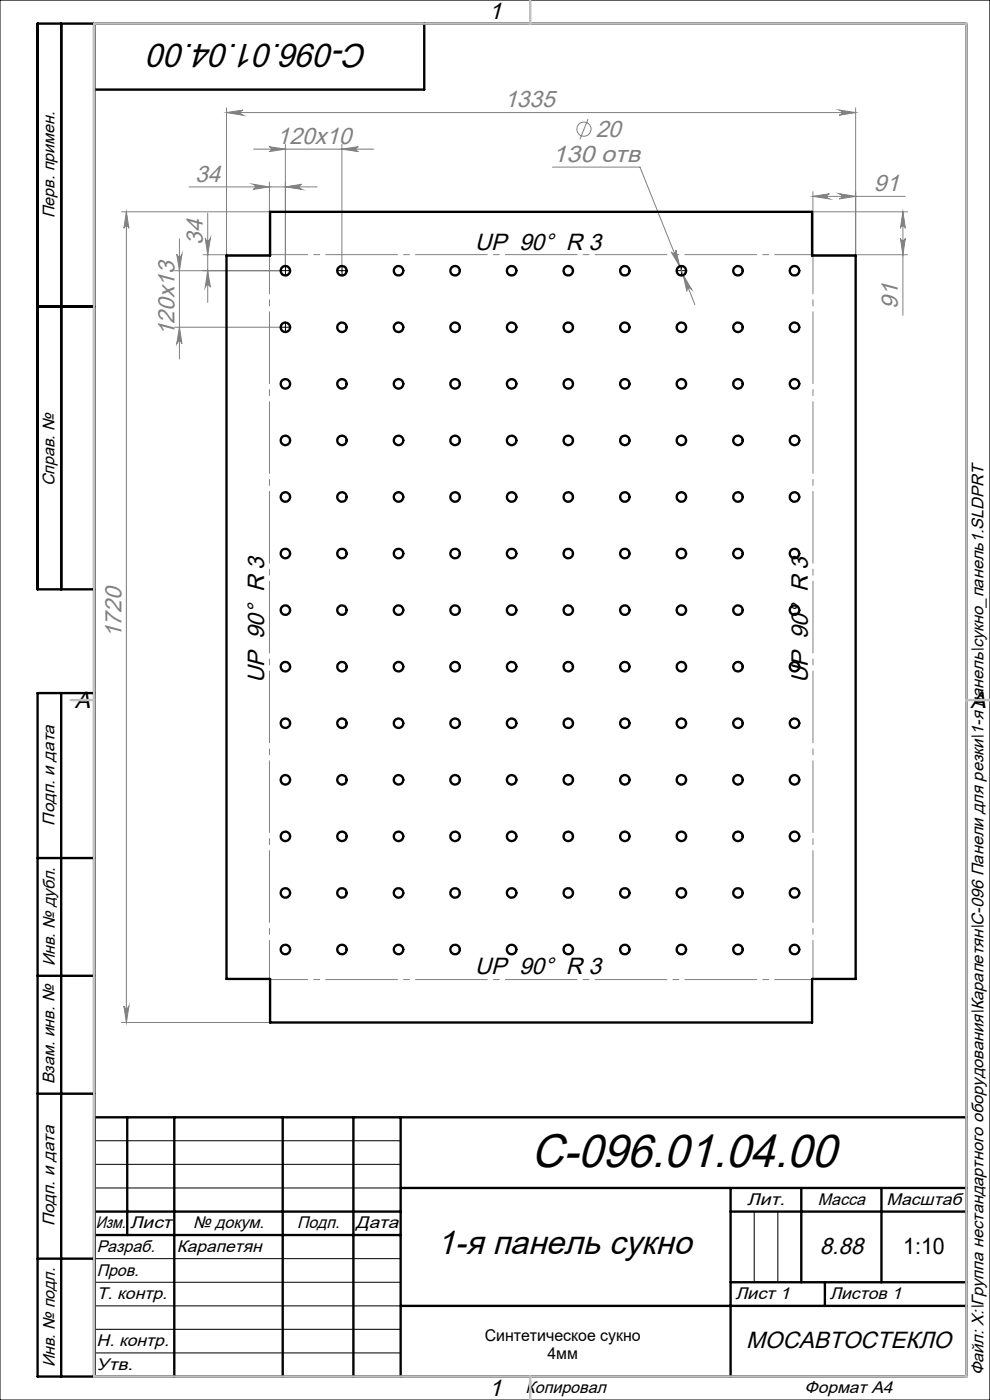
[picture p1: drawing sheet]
<svg xmlns="http://www.w3.org/2000/svg" width="210mm" height="297mm" viewBox="0 0 210 297" stroke-linecap="round" stroke-linejoin="round" font-family="sans-serif">
<g fill="none" stroke="#808080" stroke-width=".21">
<path d="M40.1 39.6h27.2M48 22.9v31.3M48 23.9h133.5M48 23.9l3.5-.5a.55 .55 0 0 0-.5 .5 .55 .55 0 0 0 .5 .5zM53.7 39.1l3.5 .5-3.5 .6a.55 .55 0 0 0 .5-.6 .55 .55 0 0 0-.5-.5zM53.8 31.6h25.5M57 31.1l3.5 .5-3.5 .6a.53 .53 0 0 0 .5-.6 .53 .53 0 0 0-.5-.5zM57.1 38.6v15.6M60.5 39.6l3.5-.5a.55 .55 0 0 0-.5 .5 .55 .55 0 0 0 .5 .6zM60.5 30.7v25.6M72.5 31.6l3.5-.5a.53 .53 0 0 0-.5 .5 .53 .53 0 0 0 .5 .6zM72.5 30.7v25.6"/>
<path d="M117.2 35.5h18.5l11.7 29.1M124.7 25.3l-1.7 4.3M178 23.4l3.5 .5-3.5 .5a.55 .55 0 0 0 .5-.5 .55 .55 0 0 0-.5-.5zM181.5 22.9v31.3M25.8 44.9h31.5M26.8 44.9v172M26.8 44.9l.5 3.5a.53 .53 0 0 0-.5-.5 .53 .53 0 0 0-.5 .5zM37 57.4h22.4M37.5 53.9a.55 .55 0 0 0 .5 .5 .55 .55 0 0 0 .6-.5l-.5 3.5zM38.1 50.7v25.5M43.1 54h14.2M43.5 50.5a.55 .55 0 0 0 .6 .6 .55 .55 0 0 0 .5-.6l-.5 3.5z"/>
<path d="M44.1 45.2v19M44.1 57.4l.5 3.5a.55 .55 0 0 0-.5-.5 .55 .55 0 0 0-.6 .5zM142.4 53.4a.53 .53 0 0 0 .7 .3 .53 .53 0 0 0 .3-.6l.8 3.4zM144.9 58.3l1.8 3.1a.55 .55 0 0 0-.7-.3 .55 .55 0 0 0-.3 .7zM172.3 54h20.2M172.3 44.9h20.2M172.4 40.6v13.6M172.4 41.7h19.6M172.4 41.7l3.5-.6a.55 .55 0 0 0-.5 .5 .55 .55 0 0 0 .5 .6zM178 41.1l3.5 .6-3.5 .5a.55 .55 0 0 0 .5-.6 .55 .55 0 0 0-.5-.5zM191 50.5a.53 .53 0 0 0 .5 .6 .53 .53 0 0 0 .6-.6l-.6 3.5zM191.5 44.9v22"/>
<path d="M191.5 44.9l.6 3.5a.53 .53 0 0 0-.6-.5 .53 .53 0 0 0-.5 .5zM37 69.4h22.4M38.1 69.4l.5 3.5a.55 .55 0 0 0-.6-.5 .55 .55 0 0 0-.5 .5zM25.8 216.9h31.5M26.3 213.4a.53 .53 0 0 0 .5 .5 .53 .53 0 0 0 .5-.5l-.5 3.5z"/>
<circle cx="123.9" cy="27.4" r="1.51"/>
</g>
<g fill="none" stroke="#000" stroke-width=".21" stroke-dasharray="15.2 1.3 1.3 1.3">
<path d="M60.4 57.4h-.9M60.6 57.2v-.9M60.6 57.6v.9M60.8 57.4h.9M72.4 57.4h-.9M72.6 57.2v-.9M72.6 57.6v.9M72.8 57.4h.9M144.4 57.4h-.9M144.6 57.2v-.9M144.6 57.6v.9M144.8 57.4h.9"/>
<path d="M60.4 69.4h-.9M60.6 69.2v-.9M60.6 69.6v.9M60.8 69.4h.9"/>
</g>
<g fill="none" stroke="#000" stroke-width=".21">
<path d="M0 0h210v297h-210zM60.4 57.4h.2M60.5 57.3v.2M72.4 57.4h.2M72.5 57.3v.2M144.4 57.4h.2M144.5 57.3v.2M60.4 69.4h.2M60.5 69.3v.2M20 242h65M20 247h65M20 252h65"/>
<path d="M160 257v15M165 257v15M20 267h65M20 272h65M20 277h65M20 282h65M20 287h65"/>
</g>
<g fill="none" stroke="#000" stroke-width=".5">
<path d="M13 5v120M20 5v287M90 5v14h-70M8 65h12M20 125h-12v-120h197v287h-197v-145h12M13 147v145M8 182h12M8 207h12M8 232h12M20 237h185M27 237v25M37 237v55"/>
<path d="M60 237v55M75 237v55M85 237v55M20 257h65M85 252h120M155 252v40M155 257h50M170 252v20M187 252v20M8 267h12M20 262h65M85 277h120"/>
<path d="M155 272h50M175 272v5"/>
</g>
<path d="M172.4 54.2v153.4M57.2 207.6v-153.4" fill="none" stroke="#808080" stroke-width=".21" stroke-dasharray="15.2 1.3 1.3 1.3" stroke-dashoffset="7.1"/>
<path d="M57.3 54h115M172.3 207.8h-115" fill="none" stroke="#808080" stroke-width=".21" stroke-dasharray="15.2 1.3 1.3 1.3" stroke-dashoffset="7.3"/>
<path d="M20 5h185v287h-185zM112.5 0v5M15 148.5h5M205 148.5h5M112.5 292v5" fill="none" stroke="#c0c0c0" stroke-width=".5"/>
<g fill="#808080">
<path d="M57 31.1l3.5 .5-3.5 .6a.53 .53 0 0 0 .5-.6 .53 .53 0 0 0-.5-.5zM72.5 31.6l3.5-.5a.53 .53 0 0 0-.5 .5 .53 .53 0 0 0 .5 .6zM144.9 58.3l.8 3.5a.55 .55 0 0 1 .3-.7 .55 .55 0 0 1 .7 .3zM142.4 53.4l1.8 3.1-.8-3.4a.53 .53 0 0 1-.3 .6 .53 .53 0 0 1-.7-.3z"/>
<path d="M48 23.9l3.5-.5a.55 .55 0 0 0-.5 .5 .55 .55 0 0 0 .5 .5zM178 23.4l3.5 .5-3.5 .5a.55 .55 0 0 0 .5-.5 .55 .55 0 0 0-.5-.5zM172.4 41.7l3.5-.6a.55 .55 0 0 0-.5 .5 .55 .55 0 0 0 .5 .6zM178 41.1l3.5 .6-3.5 .5a.55 .55 0 0 0 .5-.6 .55 .55 0 0 0-.5-.5z"/>
<path d="M53.7 39.1l3.5 .5-3.5 .6a.55 .55 0 0 0 .5-.6 .55 .55 0 0 0-.5-.5zM60.5 39.6l3.5-.5a.55 .55 0 0 0-.5 .5 .55 .55 0 0 0 .5 .6z"/>
<path d="M191 50.5a.53 .53 0 0 0 .5 .6 .53 .53 0 0 0 .6-.6l-.6 3.5zM191.5 44.9l.6 3.5a.53 .53 0 0 0-.6-.5 .53 .53 0 0 0-.5 .5z"/>
<path d="M37.5 53.9a.55 .55 0 0 0 .5 .5 .55 .55 0 0 0 .6-.5l-.5 3.5zM38.1 69.4l.5 3.5a.55 .55 0 0 0-.6-.5 .55 .55 0 0 0-.5 .5zM43.5 50.5a.55 .55 0 0 0 .6 .6 .55 .55 0 0 0 .5-.6l-.5 3.5zM44.1 57.4l.5 3.5a.55 .55 0 0 0-.5-.5 .55 .55 0 0 0-.6 .5zM26.8 44.9l.5 3.5a.53 .53 0 0 0-.5-.5 .53 .53 0 0 0-.5 .5zM26.3 213.4a.53 .53 0 0 0 .5 .5 .53 .53 0 0 0 .5-.5l-.5 3.5z"/>
</g>
<g fill="none" stroke="#000" stroke-width=".5">
<path d="M57.3 44.9h115v9.3h9.2v153.5h-9.2v9.2h-115v-9.2h-9.3v-153.5h9.3z"/>
<circle cx="60.5" cy="57.4" r=".99"/>
<circle cx="72.5" cy="57.4" r=".99"/>
<circle cx="84.5" cy="57.4" r="1"/>
<circle cx="96.5" cy="57.4" r="1"/>
<circle cx="108.5" cy="57.4" r="1"/>
<circle cx="120.5" cy="57.4" r=".99"/>
<circle cx="132.5" cy="57.4" r=".99"/>
<circle cx="144.5" cy="57.4" r=".99"/>
<circle cx="156.5" cy="57.4" r="1"/>
<circle cx="168.5" cy="57.4" r="1"/>
<circle cx="60.5" cy="69.4" r=".99"/>
<circle cx="72.5" cy="69.4" r=".99"/>
<circle cx="84.5" cy="69.4" r="1"/>
<circle cx="96.5" cy="69.4" r="1"/>
<circle cx="108.5" cy="69.4" r="1"/>
<circle cx="120.5" cy="69.4" r=".99"/>
<circle cx="132.5" cy="69.4" r=".99"/>
<circle cx="144.5" cy="69.4" r=".99"/>
<circle cx="156.5" cy="69.4" r="1"/>
<circle cx="168.5" cy="69.4" r="1"/>
<circle cx="60.5" cy="81.4" r=".99"/>
<circle cx="60.5" cy="93.4" r=".99"/>
<circle cx="72.5" cy="81.4" r=".99"/>
<circle cx="72.5" cy="93.4" r=".99"/>
<circle cx="84.5" cy="81.4" r="1"/>
<circle cx="84.5" cy="93.4" r="1"/>
<circle cx="96.5" cy="81.4" r="1"/>
<circle cx="96.5" cy="93.4" r="1"/>
<circle cx="108.5" cy="81.4" r="1"/>
<circle cx="108.5" cy="93.4" r="1"/>
<circle cx="120.5" cy="81.4" r=".99"/>
<circle cx="120.5" cy="93.4" r=".99"/>
<circle cx="132.5" cy="81.4" r=".99"/>
<circle cx="132.5" cy="93.4" r=".99"/>
<circle cx="144.5" cy="81.4" r=".99"/>
<circle cx="144.5" cy="93.4" r=".99"/>
<circle cx="156.5" cy="81.4" r="1"/>
<circle cx="156.5" cy="93.4" r="1"/>
<circle cx="168.5" cy="81.4" r="1"/>
<circle cx="168.5" cy="93.4" r="1"/>
<circle cx="60.5" cy="117.4" r=".99"/>
<circle cx="60.5" cy="105.4" r=".99"/>
<circle cx="72.5" cy="117.4" r=".99"/>
<circle cx="72.5" cy="105.4" r=".99"/>
<circle cx="84.5" cy="117.4" r="1"/>
<circle cx="84.5" cy="105.4" r="1"/>
<circle cx="96.5" cy="105.4" r="1"/>
<circle cx="96.5" cy="117.4" r="1"/>
<circle cx="108.5" cy="117.4" r="1"/>
<circle cx="108.5" cy="105.4" r="1"/>
<circle cx="120.5" cy="105.4" r=".99"/>
<circle cx="120.5" cy="117.4" r=".99"/>
<circle cx="132.5" cy="105.4" r=".99"/>
<circle cx="132.5" cy="117.4" r=".99"/>
<circle cx="144.5" cy="105.4" r=".99"/>
<circle cx="144.5" cy="117.4" r=".99"/>
<circle cx="156.5" cy="105.4" r="1"/>
<circle cx="156.5" cy="117.4" r="1"/>
<circle cx="168.5" cy="117.4" r="1"/>
<circle cx="168.5" cy="105.4" r="1"/>
<circle cx="60.5" cy="129.4" r=".99"/>
<circle cx="72.5" cy="129.4" r=".99"/>
<circle cx="84.5" cy="129.4" r="1"/>
<circle cx="96.5" cy="129.4" r="1"/>
<circle cx="108.5" cy="129.4" r="1"/>
<circle cx="120.5" cy="129.4" r=".99"/>
<circle cx="132.5" cy="129.4" r=".99"/>
<circle cx="144.5" cy="129.4" r=".99"/>
<circle cx="156.5" cy="129.4" r="1"/>
<circle cx="168.5" cy="129.4" r="1"/>
<circle cx="60.5" cy="141.4" r=".99"/>
<circle cx="60.5" cy="153.4" r=".99"/>
<circle cx="72.5" cy="153.4" r=".99"/>
<circle cx="72.5" cy="141.4" r=".99"/>
<circle cx="84.5" cy="141.4" r="1"/>
<circle cx="84.5" cy="153.4" r="1"/>
<circle cx="96.5" cy="141.4" r="1"/>
<circle cx="96.5" cy="153.4" r="1"/>
<circle cx="108.5" cy="141.4" r="1"/>
<circle cx="108.5" cy="153.4" r="1"/>
<circle cx="120.5" cy="153.4" r=".99"/>
<circle cx="120.5" cy="141.4" r=".99"/>
<circle cx="132.5" cy="153.4" r=".99"/>
<circle cx="132.5" cy="141.4" r=".99"/>
<circle cx="144.5" cy="141.4" r=".99"/>
<circle cx="144.5" cy="153.4" r=".99"/>
<circle cx="156.5" cy="141.4" r="1"/>
<circle cx="156.5" cy="153.4" r="1"/>
<circle cx="168.5" cy="141.4" r="1"/>
<circle cx="168.5" cy="153.4" r="1"/>
<circle cx="60.5" cy="177.4" r=".99"/>
<circle cx="60.5" cy="165.4" r=".99"/>
<circle cx="72.5" cy="177.4" r=".99"/>
<circle cx="72.5" cy="165.4" r=".99"/>
<circle cx="84.5" cy="177.4" r="1"/>
<circle cx="84.5" cy="165.4" r="1"/>
<circle cx="96.5" cy="177.4" r="1"/>
<circle cx="96.5" cy="165.4" r="1"/>
<circle cx="108.5" cy="165.4" r="1"/>
<circle cx="108.5" cy="177.4" r="1"/>
<circle cx="120.5" cy="177.4" r=".99"/>
<circle cx="120.5" cy="165.4" r=".99"/>
<circle cx="132.5" cy="177.4" r=".99"/>
<circle cx="132.5" cy="165.4" r=".99"/>
<circle cx="144.5" cy="165.4" r=".99"/>
<circle cx="144.5" cy="177.4" r=".99"/>
<circle cx="156.5" cy="177.4" r="1"/>
<circle cx="156.5" cy="165.4" r="1"/>
<circle cx="168.5" cy="165.4" r="1"/>
<circle cx="168.5" cy="177.4" r="1"/>
<circle cx="60.5" cy="189.4" r=".99"/>
<circle cx="72.5" cy="189.4" r=".99"/>
<circle cx="84.5" cy="189.4" r="1"/>
<circle cx="96.5" cy="189.4" r="1"/>
<circle cx="108.5" cy="189.4" r="1"/>
<circle cx="120.5" cy="189.4" r=".99"/>
<circle cx="132.5" cy="189.4" r=".99"/>
<circle cx="144.5" cy="189.4" r=".99"/>
<circle cx="156.5" cy="189.4" r="1"/>
<circle cx="168.5" cy="189.4" r="1"/>
<circle cx="60.5" cy="201.4" r="1"/>
<circle cx="72.5" cy="201.4" r="1"/>
<circle cx="84.5" cy="201.4" r="1.01"/>
<circle cx="96.5" cy="201.4" r="1.01"/>
<circle cx="108.5" cy="201.4" r="1.01"/>
<circle cx="120.5" cy="201.4" r="1"/>
<circle cx="132.5" cy="201.4" r="1"/>
<circle cx="144.5" cy="201.4" r="1"/>
<circle cx="156.5" cy="201.4" r="1.01"/>
<circle cx="168.5" cy="201.4" r="1.01"/>
</g>
<text font-size="10" x="112.7" y="247.6">С-096.01.04.00</text>
<g font-size="7.1">
<text x="78.1" y="9.3" transform="rotate(-180 78.1 9.3)">С-096.01.04.00</text>
<text x="92.7" y="266.1">1-я панель сукно</text>
</g>
<g font-size="5">
<text x="103.7" y="4.1">1</text>
<text x="100.7" y="53">UP 90° R 3</text>
<text x="56" y="145" transform="rotate(-90 56 145)">UP 90° R 3</text>
<text x="171.3" y="145" transform="rotate(-90 171.3 145)">UP 90° R 3</text>
<text x="15.9" y="150.1">A</text>
<text x="205.9" y="150.1">A</text>
<text x="100.7" y="206.7">UP 90° R 3</text>
<text x="173.9" y="266">8.88</text>
<text x="158.3" y="286">МОСАВТОСТЕКЛО</text>
<text x="103.7" y="296.1">1</text>
</g>
<g font-size="5" fill="#808080">
<text x="107" y="22.8">1335</text>
<text x="126.4" y="29">20</text>
<text x="58.7" y="30.5">120х10</text>
<text x="117.2" y="34.4">130 отв</text>
<text x="41.4" y="38.5">34</text>
<text x="185.3" y="40.6">91</text>
<text x="43" y="51.9" transform="rotate(-90 43 51.9)">34</text>
<text x="190.5" y="65.5" transform="rotate(-90 190.5 65.5)">91</text>
<text x="37" y="71.3" transform="rotate(-90 37 71.3)">120х13</text>
<text x="25.7" y="135.4" transform="rotate(-90 25.7 135.4)">1720</text>
</g>
<text font-size="4.8" x="191.6" y="266">1:10</text>
<g font-size="3.6">
<text x="11.6" y="46.3" transform="rotate(-90 11.6 46.3)">Перв. примен.</text>
<text x="11.6" y="103.2" transform="rotate(-90 11.6 103.2)">Справ. №</text>
<text x="11.6" y="175.1" transform="rotate(-90 11.6 175.1)">Подп. и дата</text>
<text x="11.6" y="205" transform="rotate(-90 11.6 205)">Инв. № дубл.</text>
<text x="11.6" y="230" transform="rotate(-90 11.6 230)">Взам. инв. №</text>
<text x="158.5" y="255.6">Лит.</text>
<text x="173.5" y="255.6">Масса</text>
<text x="188.1" y="255.6">Масштаб</text>
<text x="11.6" y="260.1" transform="rotate(-90 11.6 260.1)">Подп. и дата</text>
<text x="20.3" y="260.6">Изм.</text>
<text x="27.6" y="260.6">Лист</text>
<text x="41" y="260.6">№ докум.</text>
<text x="63" y="260.6">Подп.</text>
<text x="75.5" y="260.6">Дата</text>
<text x="20.5" y="265.6">Разраб.</text>
<text x="37.5" y="265.6">Карапетян</text>
<text x="20.5" y="275.6">Т. контр.</text>
<text x="20.5" y="270.6">Пров.</text>
<text x="156" y="275.6">Лист 1</text>
<text x="176" y="275.6">Листов 1</text>
<text x="20.5" y="285.6">Н. контр.</text>
<text x="11.6" y="290" transform="rotate(-90 11.6 290)">Инв. № подл.</text>
<text x="20.5" y="290.6">Утв.</text>
<text x="208.6" y="291.8" transform="rotate(-90 208.6 291.8)">Файл: X:\Группа нестандартного оборудования\Карапетян\С-096 Панели для резки\1-я панель\сукно_панель1.SLDPRT</text>
<text x="111.5" y="295.6">Копировал</text>
<text x="170.7" y="295.6">Формат А4</text>
</g>
<g font-size="3.4">
<text x="102.8" y="284.6">Синтетическое сукно</text>
<text x="116.1" y="288.3">4мм</text>
</g>
</svg>
